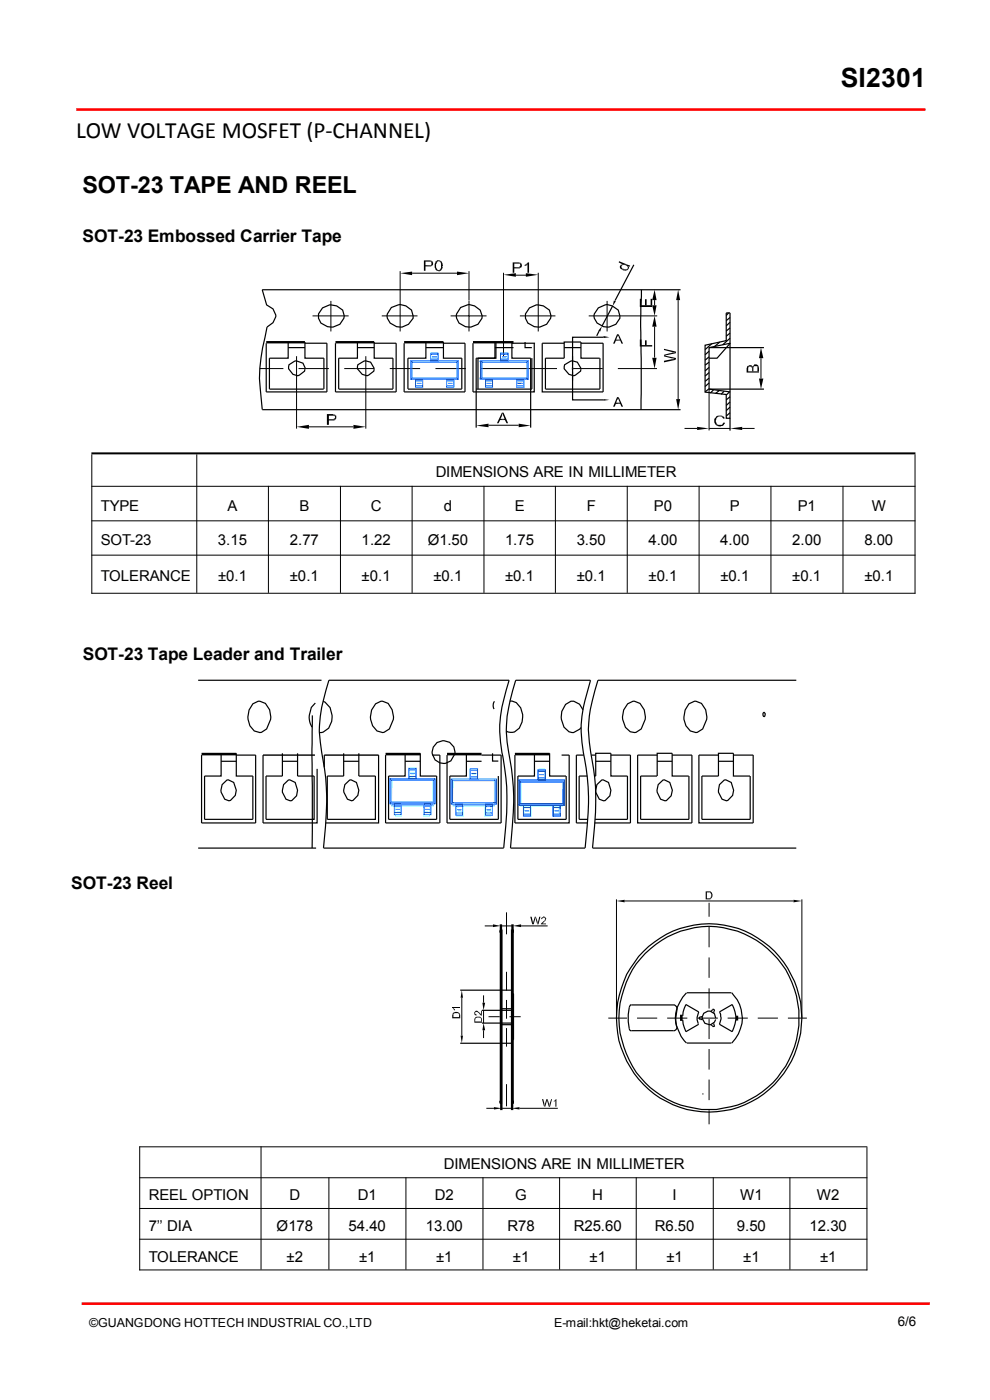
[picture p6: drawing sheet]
<svg xmlns="http://www.w3.org/2000/svg" width="210mm" height="297mm" viewBox="0 0 210 297" stroke-linecap="round" stroke-linejoin="round" font-family="sans-serif">
<path d="M16.2 23.2h180.1M17.3 276.6h179.9" fill="none" stroke="#f00" stroke-width=".55"/>
<g fill="none" stroke="#000" stroke-width=".21">
<path d="M84.9 57.5v12.8M87.4 58h9.5M99.5 57.5v6.3M106.8 57.9v17.7M109.4 58.4h2.2M114.2 57.9v12.4M55.1 78.2h5M62.9 75.6v15.3M63.3 78.2h6.5M66.3 67h7.7M70.2 63.8v6.5M73 78.2h6.5"/>
<path d="M77.6 75.6v15.3M81 67h7.6M82.7 78.2h6.4M92.4 78.2h6.4M99.5 63.8v3.2h-3.9M102 78.2h16.2M103.2 67h-3.7v3.3M110.3 67h7.5M121.4 78.2h6.4M124.9 67h14.5M128.8 63.8v6.5M131.1 78.2h8.3"/>
<path d="M138.9 63.7v1.1M138.9 69.3v6.6M143.8 63.7v21M161.4 76v4.3M65.5 90.6h9.5M103.6 90.2h6.4M145.2 90.9h2.7M150.4 90.9h4.5M150.4 82.6v8.7M157.4 90.9h2.7"/>
</g>
<g fill="none" stroke="#000" stroke-width=".25">
<path d="M134.5 56.2l-4 7.6M56.5 72.8v10.3h12.8v-10.3h-4.6M61.1 72.6v3.4h-4v6.5M61.1 73.7h3.6M64.7 72.6v3.4h4v6.5M64.8 78.1l-.5-1.1-1.5-.5-1.5 .9-.1 .8 .9 1.2 1.1 .3 1.4-1 .1-.4M68.4 65.3a3.1 3.1 0 0 1 4.3 .5l.3 1.2-.1 .5a2.87 2.87 0 0 1-2.6 1.9 2.87 2.87 0 0 1-2.7-1.9v-.9zM71.2 72.8v10.3h12.8v-10.3h-4.6M75.8 72.6v3.4h-4v6.5M75.8 73.7h3.6M79.4 72.6v3.4h4v6.5M79.4 78.1l-.8-1.3-1.1-.3-1.6 .9-.1 .4v.4l1 1.2 1.1 .3 1.4-1 .1-.4"/>
<path d="M83 65.2a3 3 0 0 1 4.3 .6l.3 1.2a2.67 2.67 0 0 1-2.7 2.4l-.8-.1-1.3-.8-.6-1v-.9zM85.7 72.8v10.3h12.9v-10.3h-4.5M90.3 72.6v3.4h-3.8v6.5M90.3 73.7h3.8M94.1 72.6v3.4h3.9v6.5M97.7 65.2a2.82 2.82 0 0 1 4.6 1.8l-.1 .5a2.87 2.87 0 0 1-2.7 1.9 2.87 2.87 0 0 1-2.6-1.9v-.9zM100.3 72.8v10.3h13v-10.3M105 72.6v3.4h-4v14.7M105 73.7h3.9M105.2 72.6v3.4h-3.8v6.5M108.6 72.6v3.4h4v14.7M108.6 72.8h4.9"/>
<path d="M111.4 72.6v1.1h1.4M112.3 65.3a3.1 3.1 0 0 1 4.2 .5l.4 1.2-.1 .5a2.84 2.84 0 0 1-2.7 1.9 2.84 2.84 0 0 1-2.6-1.9v-.9zM112.8 76v6.5M119.7 72.8h-4.7v10.3h12.9v-10.3h-4.7M119.7 73.7h3.5M123.2 78.1l-.7-1.3-1.1-.3-1.6 .9-.1 .4v.4l1 1.2 1 .3 1.4-1 .1-.4M126.9 65.3a2.74 2.74 0 0 1 4.6 1.7v.5a2.86 2.86 0 0 1-3 1.9 2.86 2.86 0 0 1-2.5-2.4l.1-.4zM127.1 70.2l-.5 1M127.2 76h-4v-3.4h-3.5v3.4h-4v6.5M127.3 76v6.5M128 71.5h-6.5v13.3h6.5M130 64.9l-2.3 4.3"/>
<path d="M136.1 61.5l-.2 6.7 .1 18.7M144.4 61.5h-88.8l1 3.2 1.3 .8 .6 1.3v.4l-.6 1.3-1.3 .9a51.4 51.4 0 0 0-1.6 10.9l.6 6.6M150.4 76h1.7l2.8-3.2-4.5 .9v8.8M150.4 73.7h11.7M150.4 74.5l-.8 .8M150.4 75.7l-.8 .7M150.4 76.8l-.8 .7M150.4 77.9l-.8 .8M150.4 79l-.8 .8M151 72.9l-1.4 1.3M152.7 72.6l-1.1 .9M154.6 66.4l-.5 .5"/>
<path d="M154.9 67.4l-.8 .6M154.9 68.4l-.8 .7M154.9 69.6l-.8 .6M154.9 70.7l-.8 .6M154.9 71.8l-1.6 1.4M55.6 86.9h88.8M57.1 82.5h11.6M71.8 82.5h11.6M86.5 82.5h11.5M101 82.5h11.8M115.7 82.5h11.6M150.4 82.5h11.7"/>
<path d="M150.4 82.5l4.5 .6M150.4 80.2l-.8 .7M150.4 81.2l-.8 .8M150.4 82.5l-.8 .6M151.3 82.7l-.6 .7M152.5 82.9l-.7 .6M153.6 83l-.6 .7M154.7 83.1l-.6 .7M154.9 88.7h-.8v-5l-4.5-.5v-10l4.5-.9v-5.9h.8v25M154.9 84.2l-.8 .6M154.9 85.3l-.8 .7M154.9 86.4l-.8 .7"/>
<path d="M154.9 87.5l-.8 .8M154.9 88.7l-.2 .1M42 144.3h26.2M46.9 159.8v4.8h-3.5v9.2h10.2v-9.2h-3.5v-4.8M53.6 149.3l1.2-.5 1.5 .4a4.1 4.1 0 0 1 .3 5.4l-1.1 .8h-.4l-1.2-.3a4.1 4.1 0 0 1-.3-5.8zM59.9 159.8v4.8h-3.5v9.2h10.2v-9.2h-3.5v-4.8M66.9 149.1a4.1 4.1 0 0 0-.7 5.2M68.5 148.8a3.5 3.5 0 0 1 1.9 4.2l-.7 1.5-1.2 .8-.8 .1M69.8 144.3h38.2M79.7 149.3l1.1-.5 1.5 .4a4.1 4.1 0 0 1 .3 5.4l-1.2 .8-1.4-.3a4 4 0 0 1-.3-5.8zM85.9 159.8v4.8h-3.5v9.2h10.2v-9.2h-3.4v-4.8M42 179.9h25.1"/>
<path d="M42.8 160.2v14.4h11.4v-14.4h-4.1M46.9 161.5h3.2M47.1 166.5l1-1 .3-.1 1.2 .6 .5 1.6-.2 1.1-1 1.1-.3 .1-.9-.4-.8-1.4zM55.8 160.2v14.4h11.5v-11.5M59.9 161.5h3.2M60.2 166.5l1-1 .3-.1 1.1 .6 .5 1.6-.2 1.2-1 1-.3 .1-.9-.4-.8-1.4zM68.6 179.9h38.2M81.8 160.2v14.4h11.5v-14.4h-1.6M85.9 161.5h3.3"/>
</g>
<path d="M56.5 72.6h8.2M71.2 72.6h8.2M85.7 72.6h8.4M100.3 72.6h8.6" fill="none" stroke="#000" stroke-width=".51"/>
<path d="M121.5 75.6v1.9M121.5 78.9v1.8" fill="none" stroke="#0f0" stroke-width=".25"/>
<path d="M121.3 78.2h.3" fill="none" stroke="#0f0" stroke-width=".42"/>
<g fill="#000">
<path d="M84.9 58l2.5-.4v.8zM93.1 57.6l.2-.1zM96.9 57.6l2.6 .4-2.6 .4zM106.8 58.3l2.6-.3v.7zM111.5 58l2.7 .3-2.7 .4zM133.1 56.5h.2l-.2 .3zM127.7 69.2l-.4 1.1-.4-.2zM128 71.3l1.3 .2-1.3 .2zM130.2 63.8l.4 .1-.6 1zM138.9 67l.4 2.3h-1zM138.9 61.5l.4 2.2h-1zM138.3 75.9h1l-.4 2.3z"/>
<path d="M138.3 64.8h1l-.4 2.2zM143.8 61.5l.5 2.2h-.9zM159.5 78.1v.4zM161.4 73.7l.5 2.3h-.9zM62.9 90.6l2.6-.5v.9zM75 90.1l2.6 .5-2.6 .4zM101 90.3l2.6-.4v.7zM110 89.9l2.6 .4-2.6 .3zM128 84.7l1.3 .1-1.3 .2zM143.4 84.7h.9l-.5 2.2zM147.9 90.6l2.5 .3-2.5 .3zM152.7 88.1l.1 .1z"/>
<path d="M154.9 90.9l2.5-.3v.6zM161 80.3h.9l-.5 2.2z"/>
<path d="M89.9 55.2h1.3l.6 .3h-1.5v.8h1.4l-.3 .2h-1.1v.9h-.4z" fill-rule="evenodd"/>
<path d="M90.3 56.3h1.1l.1-.2-.1-.6h.4l.1 .2v.4l-.2 .2z" fill-rule="evenodd"/>
<path d="M92.5 55.4a.62 .62 0 0 1 .9-.1l.2 .1z" fill-rule="evenodd"/>
<path d="M92.4 55.5l.5-.1-.4 .6v.8l.4 .5h-.4l-.3-.5v-.9z" fill-rule="evenodd"/>
<path d="M92.9 57.4h.5z" fill-rule="evenodd"/>
<path d="M93 55.4h.6l.4 .9-.2 .2a.79 .79 0 0 1-.3 .9h-.8l-.2-.1h.7l.4-.4v-1.1l-.3-.3z" fill-rule="evenodd"/>
<path d="M108.8 55.7h1.2l.6 .2h-1.5v.8l1.4 .1-.2 .1h-1.2v1h-.3z" fill-rule="evenodd"/>
<path d="M109.1 56.7h.9l.4-.3-.1-.5h.3l.1 .2-.2 .7z" fill-rule="evenodd"/>
<path d="M111.3 56.2l.6-.1-.5 .3z" fill-rule="evenodd"/>
<path d="M112 55.7h.2v2.2h-.3v-1.8h-.4z" fill-rule="evenodd"/>
<path d="M131.3 55.4l1.9 .8h-1l-.3 .1 .2-.2-.9-.4z" fill-rule="evenodd"/>
<path d="M131.7 56.2l.4-.1-.3 .3v.4l.8 .4h-.7l-.3-.3-.1-.5z" fill-rule="evenodd"/>
<path d="M132.5 57.4h.3z" fill-rule="evenodd"/>
<path d="M132 57.2h1l-.1 .2h-.7z" fill-rule="evenodd"/>
<path d="M132.5 57.1l.7-.2-.2 .3z" fill-rule="evenodd"/>
<path d="M132.4 56.2l1.3 .1-.2 .3z" fill-rule="evenodd"/>
<path d="M133.3 56.5l.1 .4-.5 .5z" fill-rule="evenodd"/>
<path d="M130.9 70.9h.3l-.5 1.2 .9 .2h-1l-.2 .6h-.4z" fill-rule="evenodd"/>
<path d="M131.2 70.9l1 2h-.4l-.2-.6-.9-.2h.8l-.4-.9z" fill-rule="evenodd"/>
<path d="M140.8 75.3l.5 .2 2.1 .4v.4l-2.6-.7z" fill-rule="evenodd"/>
<path d="M140.8 74l2.6 .6v.3l-.5-.2-2.1-.4z" fill-rule="evenodd"/>
<path d="M140.8 76.5l2.2-.4 .4 .2-2.6 .6z" fill-rule="evenodd"/>
<path d="M140.8 75.3l1.9-.5 .7 .1-2.2 .5z" fill-rule="evenodd"/>
<path d="M158.5 77.7l.2-.1v1.2h2.3v.2h-2.6v-.9z" fill-rule="evenodd"/>
<path d="M158.7 77.6l.7-.1 .2 .3h-.7l-.2 .2z" fill-rule="evenodd"/>
<path d="M159.1 77.7h.5l-.1 .4-.1-.3z" fill-rule="evenodd"/>
<path d="M159.6 77.7h.2v1.1h-.2z" fill-rule="evenodd"/>
<path d="M159.6 77.7l.2-.1v.2z" fill-rule="evenodd"/>
<path d="M160 77.3h.5l.3 .4h-.8l-.2 .2v-.4z" fill-rule="evenodd"/>
<path d="M160.5 77.7h.3l-.1 1.1v-1.1z" fill-rule="evenodd"/>
<path d="M160.8 77.5l.2 .4v.9h-.3z" fill-rule="evenodd"/>
<path d="M69.3 87.8h1.4l.5 .4h-1.4v.7h1.4v.2l-.3 .1h-1.1v.9h-.5z" fill-rule="evenodd"/>
<path d="M70.9 88.2h.4l-.1 .7h-.5l.4-.2z" fill-rule="evenodd"/>
<path d="M106.5 87.5h.3l-.6 1.4 .9 .2h-1l-.4 .7h-.3z" fill-rule="evenodd"/>
<path d="M106.6 87.8l.2-.3 1 2.3h-.4l-.3-.7-.9-.2h.8z" fill-rule="evenodd"/>
<path d="M130.9 84.2h.3l-.5 1.2 .9 .3h-1l-.2 .6h-.4z" fill-rule="evenodd"/>
<path d="M131.2 84.2l1 2.1h-.4l-.2-.6-.9-.3h.8l-.4-.8z" fill-rule="evenodd"/>
<path d="M152.4 90.4l.6 .1z" fill-rule="evenodd"/>
<path d="M152.2 88.2l1.1 .1z" fill-rule="evenodd"/>
<path d="M151.9 88.3h1.6l-1.1 .1-.5 .4-.1 .7 .2 .5 .7 .1-.8 .1-.4-.6v-.7z" fill-rule="evenodd"/>
<path d="M151.9 90.2l1.2-.1 .4-.5 .3 .1-.6 .7h-1z" fill-rule="evenodd"/>
<path d="M153 88.3h.5l.3 .5h-.4z" fill-rule="evenodd"/>
</g>
<path d="M135.7 73.4h2.6M55.8 160.2h11" fill="none" stroke="#000" stroke-width=".3"/>
<path d="M135.7 72.6h.4" fill="none" stroke="#000" stroke-width="1.2" stroke-linecap="butt"/>
<path d="M136.8 72.7h.4" fill="none" stroke="#000" stroke-width="1.1" stroke-linecap="butt"/>
<path d="M135.7 64.9h2.6" fill="none" stroke="#000" stroke-width=".38"/>
<path d="M135.7 64.1h.4M138 64.1h.3" fill="none" stroke="#000" stroke-width="1.4" stroke-linecap="butt"/>
<path d="M136.8 64.1h.4" fill="none" stroke="#000" stroke-width="1.3" stroke-linecap="butt"/>
<path d="M101.7 76.5l.2 .3M101.7 80.1h.1M101.9 80.2l-.2 .3M109.6 81.3h1M111.5 80.2l.4 .3" fill="none" stroke="#5d6dff" stroke-width=".21"/>
<g fill="none" stroke="#005dff" stroke-width=".21">
<path d="M87.1 76.5h10.1v4h-10.1zM87.1 76.5l.3 .3M87.4 76.8h9.5v3.4h-9.5zM91.4 74.9h1.5v1.6h-1.5zM91.4 76.2h1.5M91.4 75.2h1.5M91.6 75.7h1.1M97.2 76.5l-.3 .3M101.9 76.5h10.2v4h-10.2zM101.9 76.5l.3 .3M102.2 76.8h9.6v3.4h-9.6zM106.2 74.9h1.6v1.6h-1.6z"/>
<path d="M106.2 76.2h1.6M106.2 75.2h1.6M106.5 75.7h1M112.1 76.5l-.3 .3M87.1 80.1h.1M87.4 80.2l-.3 .3M88.1 80.5h1.6v1.7h-1.6zM88.1 80.8h1.6M88.1 81.8h1.6M88.4 81.3h1M94.7 80.5h1.6v1.7h-1.6zM94.7 80.8h1.6"/>
<path d="M94.7 81.8h1.6M95 81.3h1M96.9 80.2l.3 .3M101.9 80.1h.1M102.2 80.2l-.3 .3M103 80.5h1.5v1.7h-1.5zM103 80.8h1.5M103 81.8h1.5M103.2 81.3h1.1M109.6 80.5h1.5v1.7h-1.5zM109.6 80.8h1.5M109.6 81.8h1.5"/>
<path d="M109.9 81.3h1M111.8 80.2l.3 .3"/>
</g>
<path d="M42.8 160h7.3M81.8 160h7.4" fill="none" stroke="#000" stroke-width=".55"/>
<g fill="#0ff">
<path d="M83 165.4l.2 .3z"/>
<path d="M83.2 170.6l-.2 .3z"/>
</g>
<path d="M83 165.4h9v5.5h-9M83 170.3h.1M83 165.4v5.5M83.2 165.7v4.9h8.6M91.1 170.9v2.4M91.8 165.7v4.9" fill="none" stroke="#0ff" stroke-width=".21"/>
<g fill="#0ff">
<path d="M89.7 173.3h1.4z"/>
<path d="M89.7 173.2h1.4z"/>
</g>
<path d="M89.7 170.9v2.3" fill="none" stroke="#0ff" stroke-width=".21"/>
<g fill="#0ff">
<path d="M89.7 170.9h.7z"/>
<path d="M90.4 170.9h.7z"/>
<path d="M89.7 171.3h1.4z"/>
<path d="M89.7 172.8h1.4z"/>
</g>
<path d="M85.2 170.9v2.4" fill="none" stroke="#0ff" stroke-width=".21"/>
<g fill="#0ff">
<path d="M83.9 173.3h1.4z"/>
<path d="M83.9 173.3l1.3-.1z"/>
</g>
<path d="M83.9 170.9v2.4" fill="none" stroke="#0ff" stroke-width=".21"/>
<g fill="#0ff">
<path d="M83.9 170.9h.6z"/>
<path d="M84.5 170.9h.8z"/>
<path d="M83.9 172.8h1.3z"/>
<path d="M83.9 171.3h1.3z"/>
<path d="M83.9 171.4l1.3-.1z"/>
<path d="M84.1 172h.9z"/>
<path d="M84.1 172.1l.9-.1z"/>
</g>
<path d="M83.9 172.7h.1M88.2 163.1v2.3" fill="none" stroke="#0ff" stroke-width=".21"/>
<path d="M86.8 163.1h1.4z" fill="#0ff"/>
<path d="M86.8 163.1v2.3" fill="none" stroke="#0ff" stroke-width=".21"/>
<g fill="#0ff">
<path d="M86.8 165.4h.7z"/>
<path d="M87.5 165.4h.7z"/>
<path d="M86.8 164.9h1.4z"/>
</g>
<path d="M86.8 164.8h.1" fill="none" stroke="#0ff" stroke-width=".21"/>
<g fill="#0ff">
<path d="M86.8 163.5h1.4z"/>
<path d="M86.8 163.6l1.4-.1z"/>
<path d="M87.1 164.2h.9z"/>
<path d="M87.1 164.3l.9-.1z"/>
<path d="M90 172h.9z"/>
<path d="M90 172.1l.9-.1z"/>
<path d="M91.8 170.6l.2 .3z"/>
<path d="M92 165.4l-.2 .3z"/>
</g>
<g fill="none" stroke="#000" stroke-width=".25">
<path d="M66.3 151.8l-.1 28.1M69.8 144.3l-.7 2.2a26.3 26.3 0 0 0-.6 14.6 50.2 50.2 0 0 1 .5 14.2l-.4 4.6M72.9 159.8v4.8h-3.5v9.2h10.2v-9.2h-3.5v-4.8M109.4 144.3h15.8M113.4 159.8v4.8h-3.5v9.2h10.2v-9.2M116.6 159.8v4.8h3.5M123.7 150.6l-.8-1.2-1.2-.6h-.6a3.7 3.7 0 0 0-1.5 5.5l1.1 .9 .6 .2h.4l1.3-.7 .2-.4M125.3 144.3a33 33 0 0 0-2 10.9l.4 4.4a48.9 48.9 0 0 1 .8 15.7l-.4 4.6M168.9 144.3h-42.1l-.6 2.2a26.9 26.9 0 0 0-.6 14.6 46.3 46.3 0 0 1 .5 14.2l-.4 4.6M68.8 160.2v2.6M72.9 161.5h3.2M73.2 166.5l1-1 .3-.1 1.1 .6 .5 1.6-.2 1.1-1 1.1-.3 .1-.9-.4-.8-1.4z"/>
<path d="M80.3 160.2v14.4h-11.2M108.3 179.9h15.8M109.2 160.2v14.4h11.5v-14.4h-1.6M113.4 161.5h3.2M123.8 160.2h-1.5v14.4h2.3M124.6 164.6h-1.7v9.2h1.8M125.4 160.2h1M125.7 179.9h43.2M126.1 164.6h.3v-4.8h3.2v4.8h3.5v9.2h-6.9M126.4 161.5h3.2M126.6 166.5l1-1 .3-.1 1.2 .6 .5 1.6-.2 1.2-1 1-.4 .1-.9-.4-.7-1.4zM129.6 160.2h4.1v14.4h-7.5"/>
</g>
<path d="M68.8 160.2h11.5" fill="none" stroke="#000" stroke-width=".3"/>
<path d="M109.2 160h7.4" fill="none" stroke="#000" stroke-width=".55"/>
<g fill="#0ff">
<path d="M110.4 165.4l.3 .3z"/>
<path d="M110.4 165.4l.2 .3z"/>
<path d="M110.6 170.6l-.2 .3z"/>
</g>
<path d="M110.4 165.4v5.5h9v-5.5M110.4 170.3h.1M110.6 170.6h8.7M110.6 165.7v4.9M118.6 170.9v2.4M119.2 165.7v4.9" fill="none" stroke="#0ff" stroke-width=".21"/>
<g fill="#0ff">
<path d="M117.2 173.3h1.4z"/>
<path d="M117.2 173.2h1.3z"/>
</g>
<path d="M117.2 170.9v2.3" fill="none" stroke="#0ff" stroke-width=".21"/>
<g fill="#0ff">
<path d="M117.2 170.9h.7z"/>
<path d="M117.9 170.9h.7z"/>
<path d="M117.2 171.3h1.3z"/>
<path d="M117.2 171.4l1.3-.1z"/>
<path d="M117.2 172.8h1.3z"/>
</g>
<path d="M112.7 170.9v2.4" fill="none" stroke="#0ff" stroke-width=".21"/>
<g fill="#0ff">
<path d="M111.3 173.3h1.4z"/>
<path d="M111.3 173.3l1.3-.1z"/>
</g>
<path d="M111.3 170.9v2.4" fill="none" stroke="#0ff" stroke-width=".21"/>
<g fill="#0ff">
<path d="M111.3 170.9h.7z"/>
<path d="M112 170.9h.7z"/>
<path d="M111.3 172.8h1.4z"/>
<path d="M111.3 171.3h1.4z"/>
<path d="M111.3 171.4l1.4-.1z"/>
<path d="M111.5 172h1z"/>
<path d="M111.5 172.1l1-.1z"/>
</g>
<path d="M111.3 172.7h.1M115.6 163.1v2.3" fill="none" stroke="#0ff" stroke-width=".21"/>
<g fill="#0ff">
<path d="M114.3 163.1h1.3z"/>
<path d="M114.2 163.1h1.4z"/>
</g>
<path d="M114.2 163.1v2.3" fill="none" stroke="#0ff" stroke-width=".21"/>
<g fill="#0ff">
<path d="M114.2 165.4h.7z"/>
<path d="M114.9 165.4h.7z"/>
<path d="M114.3 164.9h1.3z"/>
<path d="M114.3 165l1.3-.1z"/>
</g>
<path d="M114.3 164.8h.1" fill="none" stroke="#0ff" stroke-width=".21"/>
<g fill="#0ff">
<path d="M114.3 163.5h1.3z"/>
<path d="M114.3 163.6l1.3-.1z"/>
<path d="M114.5 164.2h.9z"/>
<path d="M114.5 164.3l.9-.1z"/>
<path d="M117.4 172h1z"/>
<path d="M117.4 172.1l1-.1z"/>
<path d="M119.2 170.6l.2 .3z"/>
<path d="M119.4 165.4l-.2 .3z"/>
</g>
<g fill="none" stroke="#000" stroke-width=".25">
<path d="M98.9 159.8v4.8h-3.5v9.2h10.3v-9.2M104.5 159.8v1.7h1.2M133.1 149.3l1.2-.5 1.5 .4a4.1 4.1 0 0 1 .2 5.4l-1.1 .8-1.2-.2a3.9 3.9 0 0 1-.6-5.9zM146.1 149.3l1.2-.5 1.5 .4a4.1 4.1 0 0 1 .3 5.4l-1.2 .8-1.5-.3a4 4 0 0 1-.3-5.8zM161.9 151.2l.2-.1 .2 .3-.2 .6-.2-.2zM94.8 160.2v14.4h11.5v-14.4h-4.1M98.9 161.5h3.3M139.4 164.6h-3.5v9.2h10.2v-9.2M139.4 160.2h-4.1v14.4h11.5v-14.4h-4.2M139.4 164.6v-4.8h3.2v4.8h3.5M139.4 161.5h3.2M139.6 166.5l1-1 .3-.1 1.2 .6 .5 1.6-.2 1.2-1 1-.3 .1-1-.4-.7-1.4z"/>
<path d="M152.4 160.2h-4.1v14.4h11.5v-14.4h-4.2M152.4 161.5h3.2M152.6 166.5l1-1 .4-.1 1.1 .6 .5 1.6-.2 1.1-1 1.1-.3 .1-.9-.4-.8-1.4zM159.1 164.6h-3.5v-4.8h-3.2v4.8h-3.5v9.2h10.2v-9.2"/>
</g>
<path d="M94.8 160h7.4" fill="none" stroke="#000" stroke-width=".55"/>
<g fill="#0ff">
<path d="M96 165.4l.2 .3z"/>
<path d="M96.2 170.6l-.2 .3z"/>
</g>
<path d="M96 170.3h.1M96 165.4v5.5h9v-5.5M96.2 165.7v4.9h8.6M104.1 170.9v2.4M104.8 165.7v4.9" fill="none" stroke="#0ff" stroke-width=".21"/>
<g fill="#0ff">
<path d="M102.8 173.3h1.3z"/>
<path d="M102.8 173.2h1.3z"/>
</g>
<path d="M102.8 170.9v2.3" fill="none" stroke="#0ff" stroke-width=".21"/>
<g fill="#0ff">
<path d="M102.8 170.9h.6z"/>
<path d="M103.4 170.9h.7z"/>
<path d="M102.8 171.3h1.3z"/>
<path d="M102.8 172.8h1.3z"/>
</g>
<path d="M98.2 170.9v2.4" fill="none" stroke="#0ff" stroke-width=".21"/>
<g fill="#0ff">
<path d="M96.9 173.3h1.4z"/>
<path d="M96.9 173.3l1.3-.1z"/>
</g>
<path d="M96.9 170.9v2.4" fill="none" stroke="#0ff" stroke-width=".21"/>
<g fill="#0ff">
<path d="M96.9 170.9h.7z"/>
<path d="M97.6 170.9h.7z"/>
<path d="M96.9 172.8h1.4z"/>
<path d="M96.9 171.3h1.4z"/>
<path d="M97.2 172h.8z"/>
<path d="M97.2 172.1l.8-.1z"/>
</g>
<path d="M96.9 172.7h.1M101.2 163.1v2.3" fill="none" stroke="#0ff" stroke-width=".21"/>
<g fill="#0ff">
<path d="M99.9 163.1h1.3z"/>
<path d="M99.8 163.1h1.4z"/>
</g>
<path d="M99.8 163.1v2.3" fill="none" stroke="#0ff" stroke-width=".21"/>
<g fill="#0ff">
<path d="M99.8 165.4h.7z"/>
<path d="M100.5 165.4h.7z"/>
<path d="M99.8 164.9h1.4z"/>
<path d="M99.8 165l1.4-.1z"/>
<path d="M99.8 163.5h1.4z"/>
<path d="M99.8 163.6l1.4-.1z"/>
<path d="M100.1 164.2h.9z"/>
<path d="M100.1 164.3l.9-.1z"/>
<path d="M103 172h.9z"/>
<path d="M103 172.1l.9-.1z"/>
<path d="M104.8 170.6l.2 .3z"/>
<path d="M105 165.4l-.2 .3z"/>
</g>
<g fill="none" stroke="#000" stroke-width=".25">
<path d="M104.9 148.8l-.3 .9 .2 .7M108 144.3l-.6 2.2a25.8 25.8 0 0 0-.6 14.6 59.4 59.4 0 0 1 0 18.8M108.2 148.8l.4-.1a3.4 3.4 0 0 1 2.1 4.5l-.5 1.3-1.1 .8a2.31 2.31 0 0 1-1.7-.2M109.4 144.3l-.6 2.2a26.8 26.8 0 0 0-.6 14.6l.5 3.9a46.4 46.4 0 0 1 0 10.3l-.4 4.6M106.1 197.7l.1 .1M106.2 197.3l-.1 .1M108.8 197.4v-.1l.1 .1M108.9 197.7l-.1 .1M97.6 210.1h10.9M102.2 214.3h6.7M102.2 217h6.7M106.2 214h2.7"/>
<path d="M106.2 217.4h2.7M108.9 210.8v9.8M133.7 213.2h9.4l.4 .4 .1 .3a6.5 6.5 0 0 0 0 4.1 .73 .73 0 0 1-.8 .7h-9.1l-.1-.2a8.5 8.5 0 0 1 .1-5.3zM136.5 201.8a19.6 19.6 0 0 1 22.3-3.9 19.6 19.6 0 0 1 11.2 19.7 19.6 19.6 0 0 1-12.7 17 19.6 19.6 0 0 1-20.8-4.5 20.2 20.2 0 0 1 0-28.3zM136.9 202.3a19.3 19.3 0 0 1 19.5-4.8 19.5 19.5 0 0 1 13.1 17 19.5 19.5 0 0 1-10.4 18.7 18.5 18.5 0 0 1-11.8 1.9 19.3 19.3 0 0 1-15.9-20.8 20.2 20.2 0 0 1 5.5-12zM144.8 215.5l.1-.8 .6-1.6 2.7 1.6a2.59 2.59 0 0 0-.1 2.5M144.8 216.4l.1 .8 .6 1.7 2.7-1.6M145.6 210.6a7.3 7.3 0 0 0 0 10.7M145.7 210.6h9.5M149 215.7h-.4l-.3 .3 .3 .3h.4M150.8 214.6l.4-.5h.3l.1 .2-.2 .6M150.8 217.4l.3 .2"/>
<path d="M151.1 217.7l.4 .1M151.4 217.1l.1 .7M151.8 216l-.2-.9-.9-.6h-.5l-.9 .5-.4 .8 .6 1.3 1 .3h.2l.9-.6 .2-.5M152.6 214.8l.3 .4a2.95 2.95 0 0 1-.3 2.1l2.7 1.6 .8-2.5M152.6 214.7l2.7-1.6 .8 2.4M155.2 210.6a7.6 7.6 0 0 1 0 10.7M97.6 221.3h10.9M106.1 233.9l.1 .1M106.2 233.5l-.1 .2M108.8 233.5l.1 .2M108.9 233.9l-.1 .1M145.7 221.3h9.5"/>
<circle cx="94.1" cy="159.5" r="2.44"/>
</g>
<g fill="none" stroke="#005dff" stroke-width=".21">
<path d="M82.7 165.2h9.6v5.3h-9.6zM82.7 170.1h.1M82.7 165.2l.2 .3M82.9 165.5h9.1v4.7h-9.1zM82.9 170.2l-.2 .3M83.7 170.5h1.4v2.3h-1.4zM83.7 171h1.4M83.7 172.4h1.4M83.9 171.7h1M86.7 163h1.6v2.2h-1.6zM86.7 164.7h1.6M86.7 163.3h1.6"/>
<path d="M87 164h1M90 170.5h1.4v2.3h-1.4zM90 171h1.4M90 172.4h1.4M90.2 171.7h.9M92 170.2l.3 .3M92.3 165.2l-.3 .3M95.7 165.3h9.6v5.3h-9.6zM95.7 165.3l.3 .3M95.7 170.1h.1M96 165.6h9.1v4.7h-9.1zM96 170.3l-.3 .3"/>
<path d="M96.7 170.6h1.4v2.3h-1.4zM96.7 171.1h1.4M96.7 172.5h1.4M96.9 171.8h1M99.7 163.1h1.6v2.2h-1.6zM99.7 164.8h1.6M99.7 163.4h1.6M100 164.1h1M103 170.6h1.4v2.3h-1.4zM103 171.1h1.4M103 172.5h1.4M103.2 171.8h1"/>
<path d="M105.1 170.3l.2 .3M110.1 165.5h9.6v5.4h-9.6zM110.1 165.5l.2 .4M110.1 170.4h.1M110.3 165.9h9.2v4.6h-9.2zM110.3 170.5l-.2 .4M111 170.9h1.5v2.2h-1.5zM111 171.3h1.5M111 172.7h1.5M111.3 172h1M114.1 163.3h1.6v2.2h-1.6zM114.1 165h1.6"/>
<path d="M114.1 163.7h1.6M114.4 164.3h1M117.3 170.9h1.5v2.2h-1.5zM117.3 171.3h1.5M117.3 172.7h1.5M117.6 172h.9M119.5 170.5l.2 .4"/>
</g>
<g fill="none" stroke="#000" stroke-width=".21">
<path d="M19.5 96.4v29.5M41.7 96.4v29.4M194.1 96.4v29.5M19.4 103.2h174.8M19.4 110.5h174.8M19.4 117.8h174.8M56.9 103.1v22.7M72.2 103.1v22.7M87.4 103.1v22.7M102.7 103.1v22.7M117.8 103.1v22.7M133.1 103.1v22.7"/>
<path d="M148.3 103.1v22.7M163.5 103.1v22.7M178.8 103.1v22.7M19.4 125.9h174.8M102.8 196.4h1.8M106.2 196.4h2.6M107.4 193.5v4.7M108.9 197.4v.4M110.5 196.4h5.7M115.2 194.5h.3M130.8 190.8v25.1M132.5 191.1h35.8"/>
<path d="M150.4 191.5v3M150.4 196.6v4.4M170.1 190.8v25.1M98 211.7v8M102.6 211.2v1.5M102.6 214.3v2.7M102.6 218.6v1.6M103.6 215.7h2.4M107.4 206.2v3.9M107.4 212.1v4M107.4 218.1v3.9M108.1 215.7h2.3"/>
<path d="M108.8 210.7v.2M129 216h4M135.1 216h4.3M141.5 216h4.3M148 216h4.3M150.4 203.1v4.3M150.4 209.7v4.3M150.4 216.2v4.2M154.3 216h4.3M160.7 216h4.3M167.1 216h4.1M103.2 235.1h1.6"/>
<path d="M106.5 235.1h2M107.4 230v4.7M108.8 220.4v.3M108.9 233.6v.4M110.2 235.1h8.1M149 232.1h.2M150.4 222.5v4.4M150.4 229v4.4M150.4 235.5v3M29.5 243.3h154.5M29.5 249.9h154.5M29.5 256.4h154.5"/>
<path d="M29.6 243.2v26.3M55.4 243.2v26.1M69.8 249.8v19.5M86.1 249.8v19.5M102.4 249.8v19.5M118.7 249.8v19.5M135 249.8v19.5M151.3 249.8v19.5M167.6 249.8v19.5M183.9 243.4v26.1M29.5 262.9h154.5M29.5 269.4h154.5"/>
</g>
<path d="M106.3 196.1v38.1M106.3 197.2v38.3M108.6 197.2v38.3M108.7 196.1v38.1" fill="none" stroke="#000" stroke-width=".51"/>
<path d="M19.4 96.2h174.8M105.9 197.6h.3M105.9 233.8h.3" fill="none" stroke="#000" stroke-width=".42"/>
<g fill="#000">
<path d="M104.6 196.1l1.6 .3-1.6 .3zM108.8 196.4l1.7-.3v.6zM130.8 191.1l1.7-.2v.5zM168.3 190.9l1.8 .2-1.8 .3zM98 210.1l.2 1.6h-.5zM97.7 219.7h.5l-.2 1.6zM102.6 217l.3 1.6h-.6zM102.3 212.7h.6l-.3 1.6zM104.8 234.9l1.7 .2-1.7 .3zM108.5 235.1l1.7-.2v.5z"/>
<path d="M112.5 194.5h.3l.3 1.3-.2 .3z" fill-rule="evenodd"/>
<path d="M113.5 194.5h.2l-.5 1.6h-.3z" fill-rule="evenodd"/>
<path d="M113.7 194.5l.3 1v.6l-.5-1.4z" fill-rule="evenodd"/>
<path d="M114.4 194.5h.2l-.4 1.6h-.2l.1-.2z" fill-rule="evenodd"/>
<path d="M114.9 194.6l.3 .1-.4 .3z" fill-rule="evenodd"/>
<path d="M114.8 195.8l.5-.4h.3l-.5 .5h.7v.2h-1.1z" fill-rule="evenodd"/>
<path d="M115 194.6h.7z" fill-rule="evenodd"/>
<path d="M115.4 194.6h.3l.2 .2-.2 .6h-.3l.1-.1a.38 .38 0 0 0 .2-.3 .38 .38 0 0 0-.3-.4z" fill-rule="evenodd"/>
<path d="M149.7 189.1l1.1 .1-.9 .1v1.3h.9l-.1 .2h-1z" fill-rule="evenodd"/>
<path d="M150.2 189.3l.7-.1a1.15 1.15 0 0 1 0 1.4h-.4l.4-.4v-.5l-.3-.4z" fill-rule="evenodd"/>
<path d="M96.1 214.8l.1 1h1.4v.2h-1.7v-.7z" fill-rule="evenodd"/>
<path d="M96.4 214l.1 .3-.2-.1z" fill-rule="evenodd"/>
<path d="M96 213.9h.4l-.1 .3z" fill-rule="evenodd"/>
<path d="M96.1 214.9l.3-.1a.88 .88 0 0 1 1.1 .1h-1.1l-.2 .2v.3z" fill-rule="evenodd"/>
<path d="M97.2 214.9h.3l-.1 .9v-.6z" fill-rule="evenodd"/>
<path d="M97.5 214.8l.1 1h-.2z" fill-rule="evenodd"/>
<path d="M100.6 216.1l.2-.2v.8h1.4v.3h-1.6z" fill-rule="evenodd"/>
<path d="M100.6 214.7l.2-.2v.6l.3 .2-.1 .1-.3-.1z" fill-rule="evenodd"/>
<path d="M100.8 214.5l.4-.1 .3 .3-.7 .1z" fill-rule="evenodd"/>
<path d="M101.2 214.7h.4l.6 .5v.2h-.2z" fill-rule="evenodd"/>
<path d="M100.9 215.8l.9-.1 .3 .2h-1l-.3 .4z" fill-rule="evenodd"/>
<path d="M101.7 215.9h.4v.2z" fill-rule="evenodd"/>
<path d="M102.1 215.9l.1 .1v.7h-.1z" fill-rule="evenodd"/>
<path d="M115 233.2h.2l.4 1.3-.2 .3z" fill-rule="evenodd"/>
<path d="M115.9 233.2h.3l-.5 1.6h-.2z" fill-rule="evenodd"/>
<path d="M116.2 233.2l.3 1.3h.1l-.2 .3-.3-1.2z" fill-rule="evenodd"/>
<path d="M116.9 233.2h.2l-.4 1.6h-.3z" fill-rule="evenodd"/>
<path d="M117.5 233.5l.3 .1-.3 .2z" fill-rule="evenodd"/>
<path d="M117.8 233.3l.2-.1v1.6h-.2v-1.3h-.2z" fill-rule="evenodd"/>
</g>
<path d="M95.9 213.7h1.7v.2h-1.7z" fill="#000"/>
<path d="M102.1 214.8h.1" fill="none" stroke="#000" stroke-width=".8" stroke-linecap="butt"/>
<path d="M144.5 215.3v1.3" fill="none" stroke="#000" stroke-width=".55"/>
<path d="M156 216h.6" fill="none" stroke="#000" stroke-width="1" stroke-linecap="butt"/>
<text font-size="5.6" x="178.4" y="18.5">SI2301</text>
<g font-size="5">
<text x="16.1" y="29.4">LOW VOLTAGE MOSFET (P-CHANNEL)</text>
<text x="17.5" y="41">SOT-23 TAPE AND REEL</text>
</g>
<g font-size="3.7">
<text x="17.5" y="51.3">SOT-23 Embossed Carrier Tape</text>
<text x="17.6" y="139.9">SOT-23 Tape Leader and Trailer</text>
<text x="15.1" y="188.7">SOT-23 Reel</text>
</g>
<g font-size="3.2">
<text x="92.4" y="101.1">DIMENSIONS ARE IN MILLIMETER</text>
<text x="21.4" y="108.4">TYPE</text>
<text x="48.3" y="108.4">A</text>
<text x="63.5" y="108.4">B</text>
<text x="78.7" y="108.4">C</text>
<text x="94.1" y="108.4">d</text>
<text x="109.2" y="108.4">E</text>
<text x="124.5" y="108.4">F</text>
<text x="138.7" y="108.4">P0</text>
<text x="154.8" y="108.4">P</text>
<text x="169.2" y="108.4">P1</text>
<text x="185" y="108.4">W</text>
<text x="21.4" y="115.7">SOT-23</text>
<text x="46.2" y="115.7">3.15</text>
<text x="61.5" y="115.7">2.77</text>
<text x="76.7" y="115.7">1.22</text>
<text x="90.7" y="115.7">Ø1.50</text>
<text x="107.1" y="115.7">1.75</text>
<text x="122.3" y="115.7">3.50</text>
<text x="137.6" y="115.7">4.00</text>
<text x="152.8" y="115.7">4.00</text>
<text x="168.1" y="115.7">2.00</text>
<text x="183.4" y="115.7">8.00</text>
<text x="21.4" y="123.3">TOLERANCE</text>
<text x="46.3" y="123.3">±0.1</text>
<text x="61.5" y="123.3">±0.1</text>
<text x="76.7" y="123.3">±0.1</text>
<text x="91.9" y="123.3">±0.1</text>
<text x="107.1" y="123.3">±0.1</text>
<text x="122.3" y="123.3">±0.1</text>
<text x="137.6" y="123.3">±0.1</text>
<text x="152.8" y="123.3">±0.1</text>
<text x="168.1" y="123.3">±0.1</text>
<text x="183.3" y="123.3">±0.1</text>
<text x="94.1" y="248.1">DIMENSIONS ARE IN MILLIMETER</text>
<text x="31.5" y="254.6">REEL OPTION</text>
<text x="61.4" y="254.6">D</text>
<text x="75.9" y="254.6">D1</text>
<text x="92.2" y="254.6">D2</text>
<text x="109.3" y="254.6">G</text>
<text x="125.6" y="254.6">H</text>
<text x="142.7" y="254.6">I</text>
<text x="157" y="254.6">W1</text>
<text x="173.3" y="254.6">W2</text>
<text x="31.5" y="261.2">7’’ DIA</text>
<text x="58.7" y="261.2">Ø178</text>
<text x="74" y="261.2">54.40</text>
<text x="90.3" y="261.2">13.00</text>
<text x="107.7" y="261.2">R78</text>
<text x="121.7" y="261.2">R25.60</text>
<text x="138.9" y="261.2">R6.50</text>
<text x="156.3" y="261.2">9.50</text>
<text x="171.7" y="261.2">12.30</text>
<text x="31.5" y="267.7">TOLERANCE</text>
<text x="60.8" y="267.7">±2</text>
<text x="76.2" y="267.7">±1</text>
<text x="92.5" y="267.7">±1</text>
<text x="108.8" y="267.7">±1</text>
<text x="125.1" y="267.7">±1</text>
<text x="141.4" y="267.7">±1</text>
<text x="157.6" y="267.7">±1</text>
<text x="173.9" y="267.7">±1</text>
</g>
<text font-size="2.8" x="190.4" y="281.4">6/6</text>
<g font-size="2.6">
<text x="18.9" y="281.5">©GUANGDONG HOTTECH INDUSTRIAL CO.,LTD</text>
<text x="117.6" y="281.5">E-mail:hkt@heketai.com</text>
</g>
</svg>
